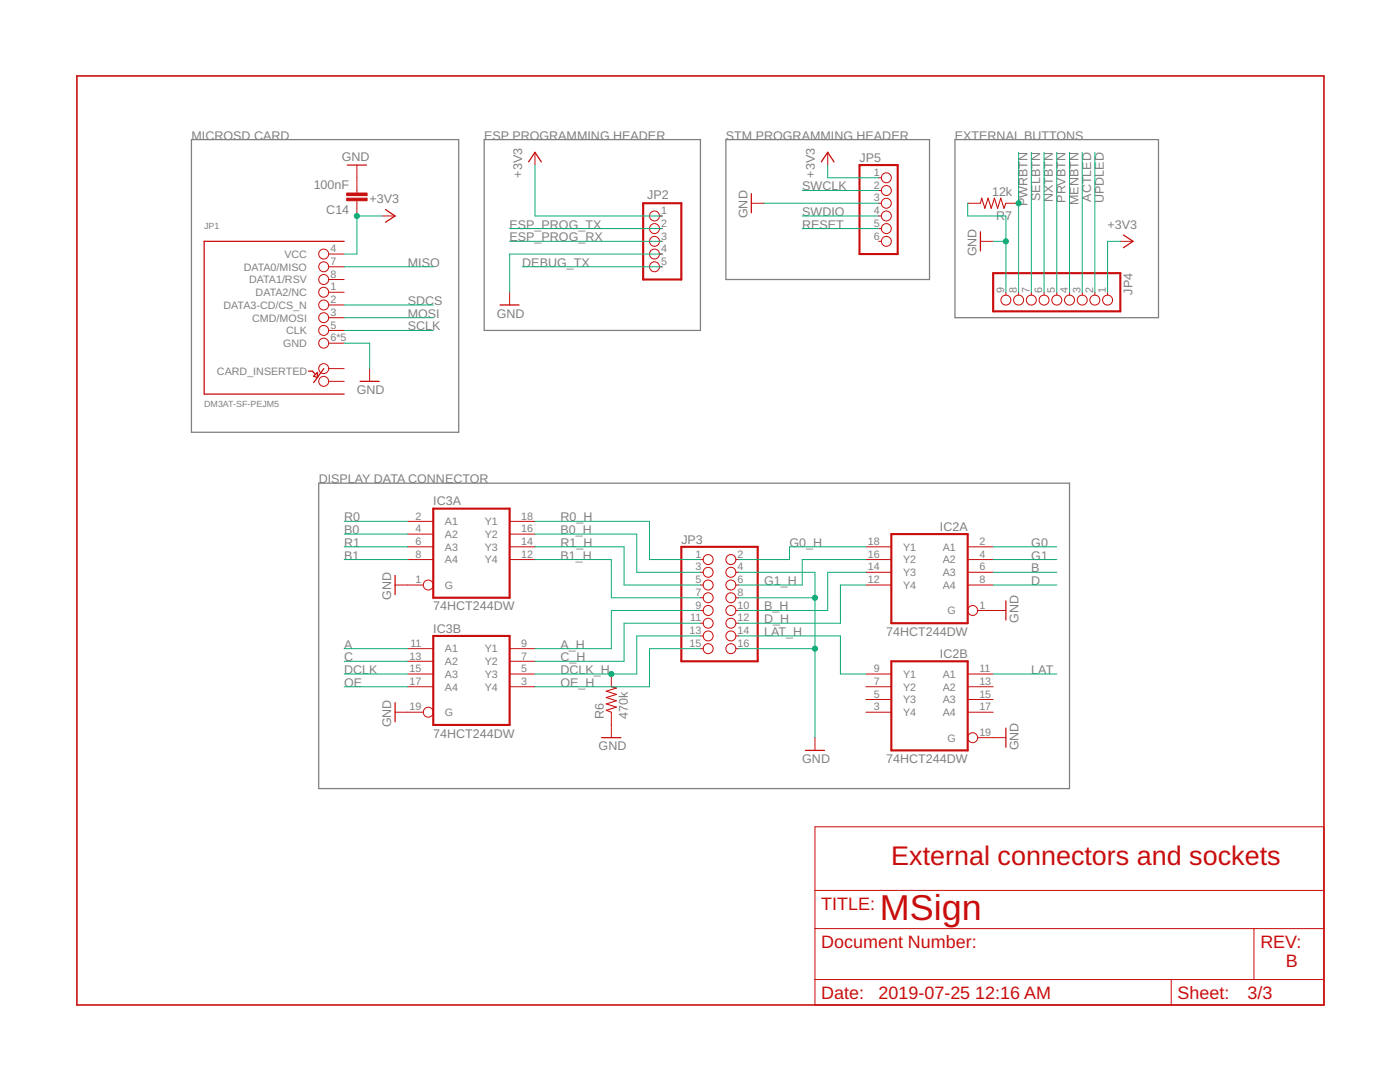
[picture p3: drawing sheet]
<svg xmlns="http://www.w3.org/2000/svg" width="279mm" height="216mm" viewBox="0 0 279 216" stroke-linecap="round" stroke-linejoin="round" font-family="sans-serif">
<path d="M38.2 27.9h53.3v58.4h-53.3zM96.6 27.9h43.2v38h-43.2zM144.9 27.9h40.6v27.9h-40.6zM190.6 27.9h40.6v35.5h-40.6zM63.6 96.4h149.8v61h-149.8z" fill="none" stroke="#808080" stroke-width=".25"/>
<g fill="none" stroke="#c90d0c" stroke-width=".25">
<path d="M69.3 32.9h3.8M105.5 32.3l1.3-1.9 1.2 1.9M149.9 38.7v3.8M163.9 32.3l1.3-1.9 1.3 1.9M68.7 48.2h-28v30.4h28M76.9 41.8l1.9 1.3-1.9 1.2M195.7 46.2v3.9M224.2 46.9l1.9 1.3-1.9 1.2M61.6 74.1h.7l.5 .5M63.4 74.3v1l-.8-.2zM64.6 73.6l-2 2.7M71.9 76.1h3.8"/>
<path d="M99.8 60.9h3.8M78.8 114.8v3.8M200.7 119.9v3.8M78.8 140.2v3.8M120.1 147.2h3.8M160.7 149.7h3.8M200.7 145.3v3.8"/>
</g>
<g fill="none" stroke="#c90d0c" stroke-width=".2">
<path d="M71.2 32.9v5.6M106.8 30.4v2.5M165.2 30.4v2.5M175.3 35.5h.6M175.3 38h.6M65.6 50.7h3.1M65.6 53.2h3.1M65.6 55.8h3.1M65.6 58.3h3.1M71.2 40v3.1M76.3 43.1h2.5M101.7 58.3v2.6"/>
<path d="M131.6 43.1h.6M131.6 45.6h.6M131.6 48.2h.6M131.6 50.7h.6M131.6 53.2h.6M149.9 40.6h2.6M175.3 43.1h.6M175.3 45.6h.6M175.3 48.2h.6M175.3 40.6h.6M193.1 40.6h2.6M195.7 48.2h2.5"/>
<path d="M200.7 40.6h2.6M200.7 58.3v.6M203.3 58.3v.6M205.8 58.3v.6M208.4 58.3v.6M210.9 58.3v.6M213.4 58.3v.6M216 58.3v.6M218.5 58.3v.6M221 58.3v.6M223.6 48.2h2.5M65.6 60.9h3.1"/>
<path d="M65.6 63.4h3.1M65.6 65.9h3.1M65.6 68.5h3.1M65.6 73.6h3.1M65.6 76.1h3.1M73.8 73.6v2.5M78.8 116.7h5.7M81.4 111.7h5.1M81.4 104h5.1M81.4 106.6h5.1M81.4 109.1h5.1M101.7 111.7h5.1"/>
<path d="M101.7 104h5.1M101.7 106.6h5.1M101.7 109.1h5.1M139.8 111.7h.6M139.8 114.2h.6M139.8 116.7h.6M139.8 119.3h.6M146.9 111.7h.5M146.9 114.2h.5M146.9 116.7h.5M146.9 119.3h.5M172.8 111.7h5.1"/>
<path d="M172.8 114.2h5.1M172.8 116.7h5.1M172.8 109.1h5.1M193.1 111.7h5.1M193.1 114.2h5.1M193.1 116.7h5.1M193.1 109.1h5.1M81.4 129.4h5.1M81.4 132h5.1M81.4 134.5h5.1M81.4 137h5.1M101.7 129.4h5.1"/>
<path d="M101.7 132h5.1M101.7 134.5h5.1M101.7 137h5.1M122 134.5v2.5M139.8 121.8h.6M139.8 124.4h.6M139.8 126.9h.6M139.8 129.4h.6M146.9 121.8h.5M146.9 124.4h.5M146.9 126.9h.5M146.9 129.4h.5"/>
<path d="M172.8 134.5h5.1M172.8 137h5.1M172.8 139.6h5.1M193.1 134.5h5.1M193.1 137h5.1M193.1 139.6h5.1M195.1 121.8h5.6M78.8 142.1h5.7M122 142.1v5.1M162.6 147.2v2.5M172.8 142.1h5.1M193.1 142.1h5.1"/>
<path d="M195.1 147.2h5.6M162.6 165h101.6v35.5h-101.6zM162.6 177.7h101.6M162.6 185.3h101.6M162.6 195.5h101.6M233.7 195.5v5M250.3 185.3v10.2"/>
<circle cx="176.9" cy="35.5" r=".99"/>
<circle cx="176.9" cy="38" r=".99"/>
<circle cx="64.6" cy="50.7" r=".99"/>
<circle cx="64.6" cy="53.2" r=".99"/>
<circle cx="64.6" cy="55.8" r=".99"/>
<circle cx="64.6" cy="58.3" r=".99"/>
<circle cx="130.6" cy="43.1" r=".99"/>
<circle cx="130.6" cy="45.6" r=".99"/>
<circle cx="130.6" cy="48.2" r=".99"/>
<circle cx="130.6" cy="53.2" r=".99"/>
<circle cx="130.6" cy="50.7" r=".99"/>
<circle cx="176.9" cy="40.6" r=".99"/>
<circle cx="176.9" cy="43.1" r=".99"/>
<circle cx="176.9" cy="45.6" r=".99"/>
<circle cx="176.9" cy="48.2" r=".99"/>
<circle cx="200.7" cy="59.9" r=".99"/>
<circle cx="203.3" cy="59.9" r=".99"/>
<circle cx="205.8" cy="59.9" r=".99"/>
<circle cx="208.4" cy="59.9" r=".99"/>
<circle cx="210.9" cy="59.9" r=".99"/>
<circle cx="213.4" cy="59.9" r=".99"/>
<circle cx="216" cy="59.9" r=".99"/>
<circle cx="218.5" cy="59.9" r=".99"/>
<circle cx="221" cy="59.9" r=".99"/>
<circle cx="64.6" cy="76.1" r=".99"/>
<circle cx="64.6" cy="63.4" r=".99"/>
<circle cx="64.6" cy="65.9" r=".99"/>
<circle cx="64.6" cy="60.9" r=".99"/>
<circle cx="64.6" cy="68.5" r=".99"/>
<circle cx="64.6" cy="73.6" r=".99"/>
<circle cx="85.5" cy="116.7" r=".99"/>
<circle cx="141.3" cy="119.3" r=".99"/>
<circle cx="141.3" cy="111.7" r=".99"/>
<circle cx="141.3" cy="114.2" r=".99"/>
<circle cx="141.3" cy="116.7" r=".99"/>
<circle cx="145.9" cy="111.7" r=".99"/>
<circle cx="145.9" cy="114.2" r=".99"/>
<circle cx="145.9" cy="116.7" r=".99"/>
<circle cx="145.9" cy="119.3" r=".99"/>
<circle cx="141.3" cy="121.8" r=".99"/>
<circle cx="141.3" cy="126.9" r=".99"/>
<circle cx="141.3" cy="129.4" r=".99"/>
<circle cx="141.3" cy="124.4" r=".99"/>
<circle cx="145.9" cy="124.4" r=".99"/>
<circle cx="145.9" cy="126.9" r=".99"/>
<circle cx="145.9" cy="121.8" r=".99"/>
<circle cx="145.9" cy="129.4" r=".99"/>
<circle cx="194.1" cy="121.8" r=".99"/>
<circle cx="85.5" cy="142.1" r=".99"/>
<circle cx="194.1" cy="147.2" r=".99"/>
</g>
<g fill="#c90d0c" stroke="#c90d0c" stroke-width=".2">
<path d="M69.2 38.5h4.1v.5h-4.1z"/>
<path d="M69.2 39.5h4.1v.5h-4.1z"/>
</g>
<path d="M171.5 32.9h7.7v17.8h-7.7zM128.4 40.6h7.6v15.2h-7.6zM198.2 54.5h25.4v7.6h-25.4zM86.5 101.5h15.2v17.8h-15.2zM136 109.1h15.2v22.9h-15.2zM177.9 106.6h15.2v17.8h-15.2zM86.5 126.9h15.2v17.8h-15.2zM177.9 132h15.2v17.7h-15.2z" fill="none" stroke="#c90d0c" stroke-width=".42"/>
<path d="M195.7 40.6l.2-1.1 .7 2.1 .6-2.1 .6 2.1 .7-2.1 .6 2.1 .6-2.1 .7 2.1 .3-1M122 137l1 .3-2 .6 2 .7-2 .6 2 .6-2 .7 2 .6-2 .6 1 .4" fill="none" stroke="#c90d0c" stroke-width=".21"/>
<path d="M15.3 15.2h248.9v185.3h-248.9z" fill="none" stroke="#c90d0c" stroke-width=".32"/>
<g fill="none" stroke="#0dab76" stroke-width=".2">
<path d="M106.8 32.9v10.2h25.4M160.1 38h15.2M165.2 32.9v2.6h10.1M203.3 30.4v27.9M205.8 30.4v27.9M208.4 30.4v27.9M210.9 30.4v27.9M213.4 30.4v27.9M216 30.4v27.9M218.5 30.4v27.9M68.7 53.2h17.8M76.3 43.1h-5.1v7.6h-2.5"/>
<path d="M101.7 48.2h30.5M101.7 45.6h30.5M104.2 53.2h28M132.2 50.7h-30.5v7.6M152.5 40.6h22.8M160.1 43.1h15.2M160.1 45.6h15.2M193.1 40.6v2.5h7.6v15.2M198.2 48.2h2.5M223.6 48.2h-2.6v10.1M68.7 68.5h5.1v5.1M68.7 65.9h17.8"/>
<path d="M68.7 63.4h17.8M68.7 60.9h17.8M68.7 104h12.7M68.7 109.1h12.7M68.7 106.6h12.7M68.7 111.7h12.7M106.8 104h22.8v7.7h10.2M106.8 109.1h17.7v7.6h15.3M106.8 106.6h20.3v7.6h12.7M106.8 111.7h15.2v7.6h17.8M147.4 114.2h15.2v33M147.4 119.3h15.2"/>
<path d="M172.8 109.1h-15.2v2.6h-10.2M172.8 111.7h-12.7v5h-12.7M172.8 114.2h-7.6v7.6h-17.8M172.8 116.7h-5.1v7.7h-20.3M198.2 109.1h12.7M198.2 111.7h12.7M198.2 114.2h12.7M198.2 116.7h12.7M68.7 134.5h12.7M68.7 129.4h12.7M68.7 132h12.7M68.7 137h12.7"/>
<path d="M139.8 126.9h-12.7v7.6h-20.3M139.8 121.8h-17.8v7.6h-15.2M139.8 129.4h-10.2v7.6h-22.8M139.8 124.4h-15.3v7.6h-17.7M147.4 126.9h20.3v7.6h5.1M147.4 129.4h15.2M198.2 134.5h12.7"/>
</g>
<g fill="#0dab76" stroke="#0dab76" stroke-width=".2">
<circle cx="162.6" cy="129.4" r=".51"/>
<circle cx="162.6" cy="119.3" r=".51"/>
<circle cx="200.7" cy="48.2" r=".51"/>
<circle cx="71.2" cy="43.1" r=".51"/>
<circle cx="122" cy="134.5" r=".51"/>
<circle cx="203.3" cy="40.6" r=".51"/>
</g>
<text font-size="7.2" fill="#c90d0c" x="175.6" y="183.5">MSign</text>
<text font-size="5.4" fill="#c90d0c" x="177.9" y="172.6">External connectors and sockets</text>
<g font-size="3.6" fill="#c90d0c">
<text x="163.9" y="181.5">TITLE:</text>
<text x="163.9" y="189.1">Document Number:</text>
<text x="251.5" y="189.1">REV:</text>
<text x="256.6" y="192.9">B</text>
<text x="163.9" y="199.3">Date:</text>
<text x="175.3" y="199.3">2019-07-25</text>
<text x="194.6" y="199.3">12:16 AM</text>
<text x="235" y="199.3">Sheet:</text>
<text x="249" y="199.3">3/3</text>
</g>
<g font-size="2.5" fill="#808080">
<text x="38.2" y="27.8">MICROSD CARD</text>
<text x="96.6" y="27.8">ESP PROGRAMMING HEADER</text>
<text x="144.9" y="27.8">STM PROGRAMMING HEADER</text>
<text x="190.6" y="27.8">EXTERNAL BUTTONS</text>
<text x="68.2" y="32.2">GND</text>
<text x="104.2" y="35.5" transform="rotate(-90 104.2 35.5)">+3V3</text>
<text x="162.6" y="35.5" transform="rotate(-90 162.6 35.5)">+3V3</text>
<text x="171.5" y="32.3">JP5</text>
<text x="62.6" y="37.6">100nF</text>
<text x="73.8" y="40.5">+3V3</text>
<text x="129.1" y="39.8">JP2</text>
<text x="160.1" y="38">SWCLK</text>
<text x="198" y="39">12k</text>
<text x="205.1" y="41.2" transform="rotate(-90 205.1 41.2)">PWRBTN</text>
<text x="207.6" y="40.1" transform="rotate(-90 207.6 40.1)">SELBTN</text>
<text x="210.1" y="40.4" transform="rotate(-90 210.1 40.4)">NXTBTN</text>
<text x="212.7" y="40.5" transform="rotate(-90 212.7 40.5)">PRVBTN</text>
<text x="215.2" y="40.9" transform="rotate(-90 215.2 40.9)">MENBTN</text>
<text x="217.8" y="40.3" transform="rotate(-90 217.8 40.3)">ACTLED</text>
<text x="220.3" y="40.5" transform="rotate(-90 220.3 40.5)">UPDLED</text>
<text x="65.1" y="42.7">C14</text>
<text x="101.7" y="45.6">ESP_PROG_TX</text>
<text x="149.2" y="43.6" transform="rotate(-90 149.2 43.6)">GND</text>
<text x="160.1" y="45.6">RESET</text>
<text x="160.1" y="43.1">SWDIO</text>
<text x="198.8" y="43.8">R7</text>
<text x="221.1" y="45.6">+3V3</text>
<text x="81.4" y="53.2">MISO</text>
<text x="101.7" y="48.2">ESP_PROG_RX</text>
<text x="104.2" y="53.2">DEBUG_TX</text>
<text x="194.9" y="51.2" transform="rotate(-90 194.9 51.2)">GND</text>
<text x="226" y="58.8" transform="rotate(-90 226 58.8)">JP4</text>
<text x="81.4" y="65.9">SCLK</text>
<text x="81.4" y="63.4">MOSI</text>
<text x="81.4" y="60.9">SDCS</text>
<text x="99.2" y="63.4">GND</text>
<text x="71.2" y="78.6">GND</text>
<text x="63.6" y="96.4">DISPLAY DATA CONNECTOR</text>
<text x="86.5" y="100.9">IC3A</text>
<text x="68.7" y="104">R0</text>
<text x="68.7" y="106.6">B0</text>
<text x="111.9" y="104">R0_H</text>
<text x="111.9" y="106.6">B0_H</text>
<text x="187.6" y="105.9">IC2A</text>
<text x="68.7" y="109.1">R1</text>
<text x="68.7" y="111.6">B1</text>
<text x="111.9" y="109.1">R1_H</text>
<text x="111.9" y="111.6">B1_H</text>
<text x="136" y="108.5">JP3</text>
<text x="157.6" y="109.1">G0_H</text>
<text x="205.8" y="109.1">G0</text>
<text x="205.8" y="111.6">G1</text>
<text x="78.1" y="119.7" transform="rotate(-90 78.1 119.7)">GND</text>
<text x="152.5" y="116.7">G1_H</text>
<text x="205.8" y="114.2">B</text>
<text x="205.8" y="116.7">D</text>
<text x="86.5" y="121.8">74HCT244DW</text>
<text x="152.5" y="121.8">B_H</text>
<text x="152.5" y="124.3">D_H</text>
<text x="203.3" y="124.3" transform="rotate(-90 203.3 124.3)">GND</text>
<text x="68.7" y="129.4">A</text>
<text x="68.7" y="132">C</text>
<text x="86.5" y="126.2">IC3B</text>
<text x="111.9" y="129.4">A_H</text>
<text x="111.9" y="132">C_H</text>
<text x="152.5" y="126.9">LAT_H</text>
<text x="176.9" y="126.9">74HCT244DW</text>
<text x="187.6" y="131.3">IC2B</text>
<text x="68.7" y="134.5">DCLK</text>
<text x="68.7" y="137">OE</text>
<text x="111.9" y="134.5">DCLK_H</text>
<text x="111.9" y="137">OE_H</text>
<text x="205.8" y="134.5">LAT</text>
<text x="120.5" y="143.4" transform="rotate(-90 120.5 143.4)">R6</text>
<text x="125.3" y="143.4" transform="rotate(-90 125.3 143.4)">470k</text>
<text x="78.1" y="145.1" transform="rotate(-90 78.1 145.1)">GND</text>
<text x="86.5" y="147.2">74HCT244DW</text>
<text x="119.5" y="149.7">GND</text>
<text x="203.3" y="149.7" transform="rotate(-90 203.3 149.7)">GND</text>
<text x="160.1" y="152.3">GND</text>
<text x="176.9" y="152.3">74HCT244DW</text>
</g>
<g font-size="2.1" fill="#808080">
<text x="174.4" y="35.1">1</text>
<text x="174.4" y="37.7">2</text>
<text x="174.4" y="40.2">3</text>
<text x="132" y="42.7">1</text>
<text x="132" y="45.3">2</text>
<text x="132" y="47.8">3</text>
<text x="174.4" y="42.7">4</text>
<text x="174.4" y="45.3">5</text>
<text x="174.4" y="47.8">6</text>
<text x="56.8" y="51.5">VCC</text>
<text x="65.9" y="52.9">7</text>
<text x="65.9" y="50.3">4</text>
<text x="132" y="50.3">4</text>
<text x="132" y="52.9">5</text>
<text x="48.6" y="54">DATA0/MISO</text>
<text x="49.7" y="56.5">DATA1/RSV</text>
<text x="51" y="59.1">DATA2/NC</text>
<text x="65.9" y="55.4">8</text>
<text x="65.9" y="58">1</text>
<text x="200.4" y="58.5" transform="rotate(-90 200.4 58.5)">9</text>
<text x="202.9" y="58.5" transform="rotate(-90 202.9 58.5)">8</text>
<text x="205.5" y="58.5" transform="rotate(-90 205.5 58.5)">7</text>
<text x="208" y="58.5" transform="rotate(-90 208 58.5)">6</text>
<text x="210.5" y="58.5" transform="rotate(-90 210.5 58.5)">5</text>
<text x="213.1" y="58.5" transform="rotate(-90 213.1 58.5)">4</text>
<text x="215.6" y="58.5" transform="rotate(-90 215.6 58.5)">3</text>
<text x="218.2" y="58.5" transform="rotate(-90 218.2 58.5)">2</text>
<text x="220.7" y="58.5" transform="rotate(-90 220.7 58.5)">1</text>
<text x="44.6" y="61.6">DATA3-CD/CS_N</text>
<text x="50.3" y="64.2">CMD/MOSI</text>
<text x="65.9" y="60.5">2</text>
<text x="65.9" y="63">3</text>
<text x="65.9" y="65.6">5</text>
<text x="56.5" y="69.2">GND</text>
<text x="57.1" y="66.7">CLK</text>
<text x="65.9" y="68.1">6*5</text>
<text x="43.3" y="74.8">CARD_INSERTED</text>
<text x="82.9" y="103.7">2</text>
<text x="82.9" y="106.2">4</text>
<text x="88.8" y="104.8">A1</text>
<text x="88.8" y="107.3">A2</text>
<text x="96.7" y="107.3">Y2</text>
<text x="96.7" y="104.8">Y1</text>
<text x="104" y="106.2">16</text>
<text x="104" y="103.7">18</text>
<text x="82.9" y="108.8">6</text>
<text x="82.9" y="111.3">8</text>
<text x="88.8" y="109.9">A3</text>
<text x="88.8" y="112.4">A4</text>
<text x="96.7" y="112.4">Y4</text>
<text x="96.7" y="109.9">Y3</text>
<text x="104" y="111.3">12</text>
<text x="104" y="108.8">14</text>
<text x="138.8" y="111.3">1</text>
<text x="138.8" y="113.8">3</text>
<text x="147.2" y="111.3">2</text>
<text x="147.2" y="113.8">4</text>
<text x="173.2" y="113.8">14</text>
<text x="173.2" y="111.3">16</text>
<text x="173.2" y="108.8">18</text>
<text x="180.2" y="112.4">Y2</text>
<text x="180.2" y="109.9">Y1</text>
<text x="188.2" y="109.9">A1</text>
<text x="188.2" y="112.4">A2</text>
<text x="195.5" y="108.8">2</text>
<text x="195.5" y="111.3">4</text>
<text x="195.5" y="113.8">6</text>
<text x="82.9" y="116.4">1</text>
<text x="88.8" y="117.5">G</text>
<text x="138.8" y="116.4">5</text>
<text x="138.8" y="118.9">7</text>
<text x="147.2" y="116.4">6</text>
<text x="147.2" y="118.9">8</text>
<text x="173.2" y="116.4">12</text>
<text x="180.2" y="117.5">Y4</text>
<text x="180.2" y="114.9">Y3</text>
<text x="188.2" y="114.9">A3</text>
<text x="188.2" y="117.5">A4</text>
<text x="195.5" y="116.4">8</text>
<text x="137.8" y="124">11</text>
<text x="138.8" y="121.5">9</text>
<text x="147.2" y="121.5">10</text>
<text x="147.2" y="124">12</text>
<text x="189.1" y="122.6">G</text>
<text x="195.5" y="121.5">1</text>
<text x="81.8" y="131.6">13</text>
<text x="81.9" y="129.1">11</text>
<text x="88.8" y="130.2">A1</text>
<text x="96.7" y="130.2">Y1</text>
<text x="104" y="131.6">7</text>
<text x="104" y="129.1">9</text>
<text x="137.6" y="126.5">13</text>
<text x="137.6" y="129.1">15</text>
<text x="147.2" y="126.5">14</text>
<text x="147.2" y="129.1">16</text>
<text x="81.8" y="134.1">15</text>
<text x="81.8" y="136.7">17</text>
<text x="88.8" y="132.7">A2</text>
<text x="88.8" y="135.3">A3</text>
<text x="88.8" y="137.8">A4</text>
<text x="96.7" y="137.8">Y4</text>
<text x="96.7" y="135.3">Y3</text>
<text x="96.7" y="132.7">Y2</text>
<text x="104" y="136.7">3</text>
<text x="104" y="134.1">5</text>
<text x="174.4" y="136.7">7</text>
<text x="174.4" y="134.1">9</text>
<text x="180.2" y="137.8">Y2</text>
<text x="180.2" y="135.3">Y1</text>
<text x="188.2" y="135.3">A1</text>
<text x="188.2" y="137.8">A2</text>
<text x="195.5" y="134.1">11</text>
<text x="195.5" y="136.7">13</text>
<text x="81.8" y="141.8">19</text>
<text x="88.8" y="142.9">G</text>
<text x="174.4" y="141.8">3</text>
<text x="174.4" y="139.2">5</text>
<text x="180.2" y="142.9">Y4</text>
<text x="180.2" y="140.3">Y3</text>
<text x="188.2" y="140.3">A3</text>
<text x="188.2" y="142.9">A4</text>
<text x="195.5" y="139.2">15</text>
<text x="195.5" y="141.8">17</text>
<text x="189.1" y="148">G</text>
<text x="195.5" y="146.8">19</text>
</g>
<g font-size="1.8" fill="#808080">
<text x="40.7" y="45.6">JP1</text>
<text x="40.7" y="81.2">DM3AT-SF-PEJM5</text>
</g>
</svg>
